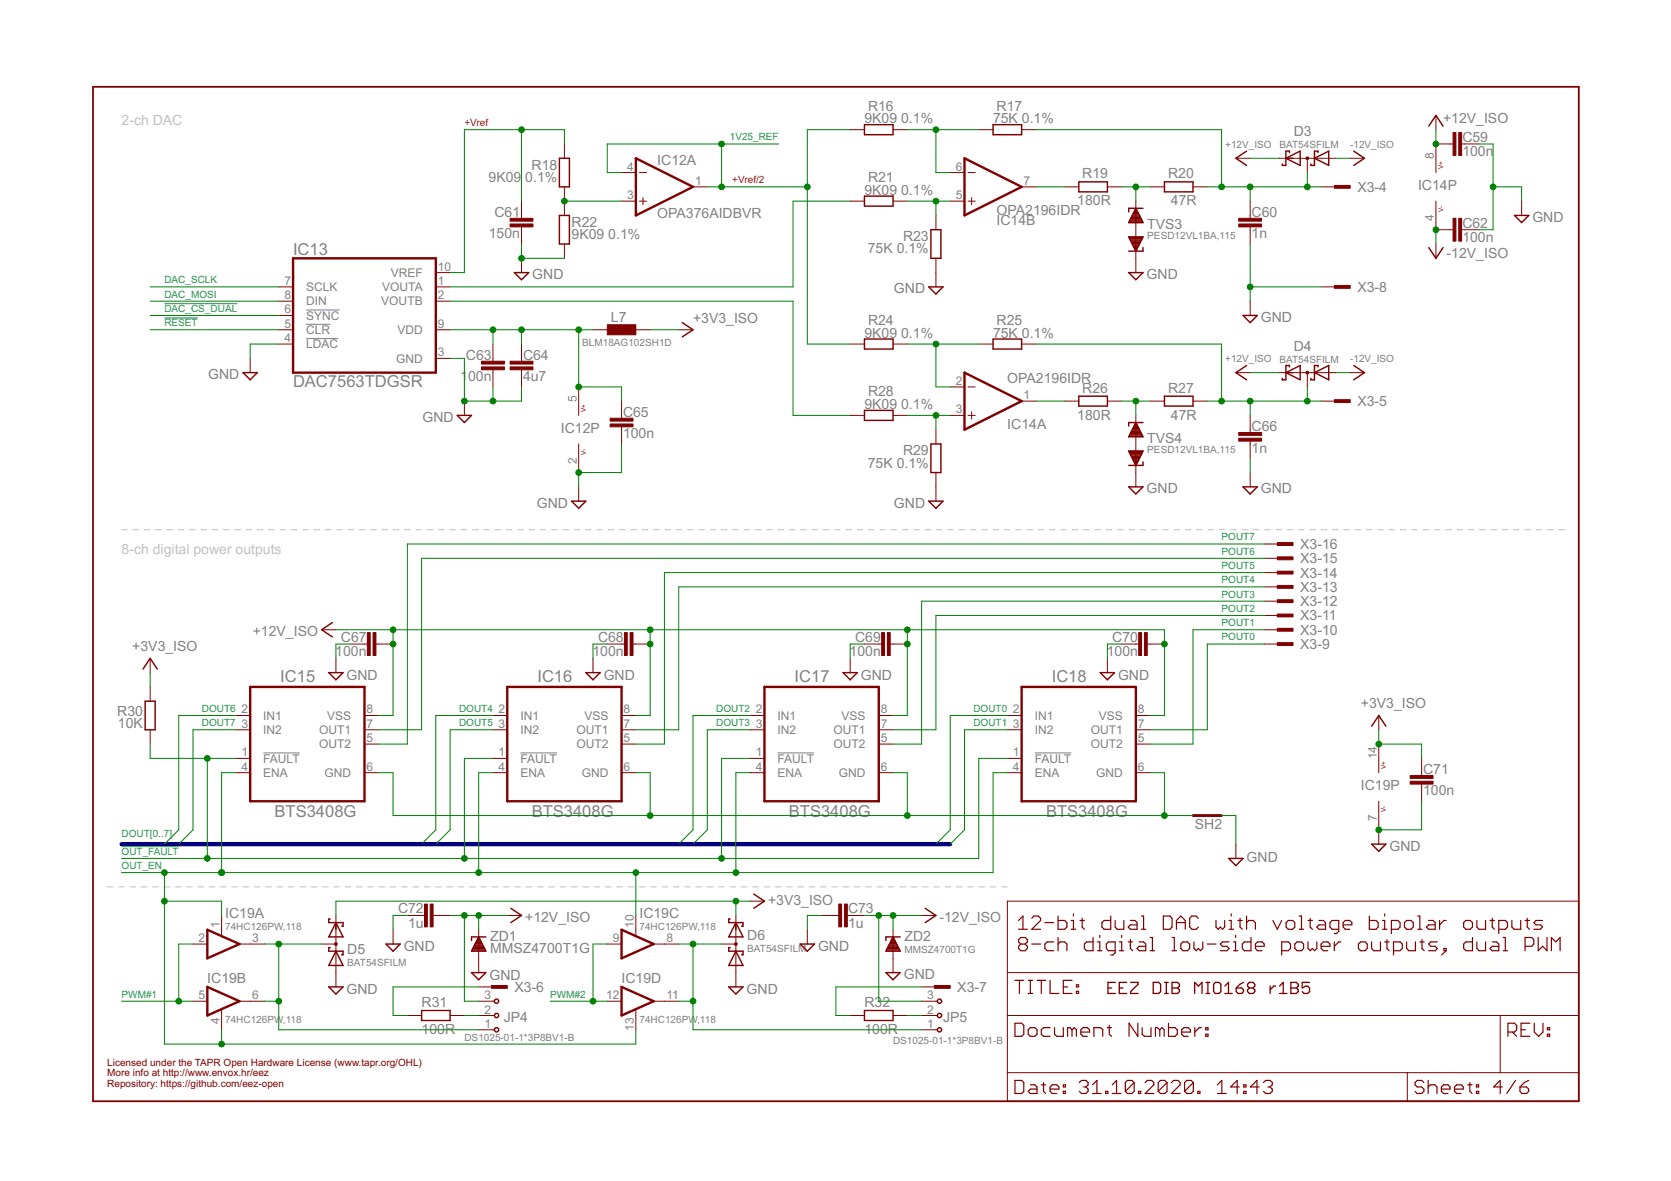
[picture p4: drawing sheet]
<svg xmlns="http://www.w3.org/2000/svg" width="297mm" height="210mm" viewBox="0 0 297 210" stroke-linecap="round" stroke-linejoin="round" font-family="sans-serif">
<g fill="none" stroke="#c0c0c0" stroke-width=".18">
<path d="M21.6 94.1h1M23.6 94.1h1M25.6 94.1h1M27.6 94.1h1.1M29.7 94.1h1M31.7 94.1h1M33.7 94.1h1M35.7 94.1h1M37.7 94.1h1M39.7 94.1h1M41.7 94.1h1M43.7 94.1h1"/>
<path d="M45.7 94.1h1.1M47.8 94.1h1M49.8 94.1h1M51.8 94.1h1M53.8 94.1h1M55.8 94.1h1M57.8 94.1h1M59.8 94.1h1.1M61.8 94.1h1.1M63.9 94.1h1M65.9 94.1h1M67.9 94.1h1"/>
<path d="M69.9 94.1h1M71.9 94.1h1M73.9 94.1h1M75.9 94.1h1M77.9 94.1h1.1M79.9 94.1h1.1M82 94.1h1M84 94.1h1M86 94.1h1M88 94.1h1M90 94.1h1M92 94.1h1"/>
<path d="M94 94.1h1M96 94.1h1M98 94.1h1.1M100.1 94.1h1M102.1 94.1h1M104.1 94.1h1M106.1 94.1h1M108.1 94.1h1M110.1 94.1h1M112.1 94.1h1.1M114.2 94.1h1M116.2 94.1h1"/>
<path d="M118.2 94.1h1M120.2 94.1h1M122.2 94.1h1M124.2 94.1h1M126.2 94.1h1M128.2 94.1h1M130.2 94.1h1.1M132.2 94.1h1.1M134.3 94.1h1M136.3 94.1h1M138.3 94.1h1M140.3 94.1h1"/>
<path d="M142.3 94.1h1M144.3 94.1h1M146.3 94.1h1M148.3 94.1h1.1M150.4 94.1h1M152.4 94.1h1M154.4 94.1h1M156.4 94.1h1M158.4 94.1h1M160.4 94.1h1M162.4 94.1h1M164.4 94.1h1.1"/>
<path d="M166.5 94.1h1M168.5 94.1h1M170.5 94.1h1M172.5 94.1h1M174.5 94.1h1M176.5 94.1h1M178.5 94.1h1M180.5 94.1h1M182.5 94.1h1.1M184.6 94.1h1M186.6 94.1h1M188.6 94.1h1"/>
<path d="M190.6 94.1h1M192.6 94.1h1M194.6 94.1h1M196.6 94.1h1M198.6 94.1h1M200.7 94.1h1M202.7 94.1h1M204.7 94.1h1M206.7 94.1h1M208.7 94.1h1M210.7 94.1h1M212.7 94.1h1"/>
<path d="M214.7 94.1h1.1M216.7 94.1h1.1M218.8 94.1h1M220.8 94.1h1M222.8 94.1h1M224.8 94.1h1M226.8 94.1h1M228.8 94.1h1M230.8 94.1h1M232.8 94.1h1M234.8 94.1h1.1M236.9 94.1h1"/>
<path d="M238.9 94.1h1M240.9 94.1h1M242.9 94.1h1M244.9 94.1h1M246.9 94.1h1M248.9 94.1h1M251 94.1h.9M253 94.1h1M255 94.1h1M257 94.1h1M259 94.1h1M261 94.1h1"/>
<path d="M263 94.1h1M265 94.1h1M267 94.1h1.1M269 94.1h1.1M271.1 94.1h1M273.1 94.1h1M275.1 94.1h1M277.1 94.1h1M19.1 157.6h1M21.1 157.6h1M23.1 157.6h1M25.1 157.6h1"/>
<path d="M27.1 157.6h1M29.1 157.6h1M31.1 157.6h1.1M33.1 157.6h1.1M35.2 157.6h1M37.2 157.6h1M39.2 157.6h1M41.2 157.6h1M43.2 157.6h1M45.2 157.6h1M47.2 157.6h1.1M49.3 157.6h1"/>
<path d="M51.3 157.6h1M53.3 157.6h1M55.3 157.6h1M57.3 157.6h1M59.3 157.6h1M61.3 157.6h1M63.4 157.6h.9M65.4 157.6h1M67.4 157.6h1M69.4 157.6h1M71.4 157.6h1M73.4 157.6h1"/>
<path d="M75.4 157.6h1M77.4 157.6h1M79.4 157.6h1.1M81.4 157.6h1.1M83.5 157.6h1M85.5 157.6h1M87.5 157.6h1M89.5 157.6h1M91.5 157.6h1M93.5 157.6h1.1M95.5 157.6h1.1M97.6 157.6h1"/>
<path d="M99.6 157.6h1M101.6 157.6h1M103.6 157.6h1M105.6 157.6h1M107.6 157.6h1M109.6 157.6h1M111.6 157.6h1M113.6 157.6h1.1M115.7 157.6h1M117.7 157.6h1M119.7 157.6h1M121.7 157.6h1"/>
<path d="M123.7 157.6h1M125.7 157.6h1M127.7 157.6h1.1M129.8 157.6h1M131.8 157.6h1M133.8 157.6h1M135.8 157.6h1M137.8 157.6h1M139.8 157.6h1M141.8 157.6h1M143.8 157.6h1M145.9 157.6h1"/>
<path d="M147.9 157.6h1M149.9 157.6h1M151.9 157.6h1M153.9 157.6h1M155.9 157.6h1M157.9 157.6h1M159.9 157.6h1.1M161.9 157.6h1.1M164 157.6h1M166 157.6h1M168 157.6h1M170 157.6h1"/>
<path d="M172 157.6h1M174 157.6h1M176 157.6h1.1M178.1 157.6h1"/>
</g>
<path d="M54.4 57.6h4.3M54.4 55.1h6M54.4 60.2h5.7M46.8 133.8h6.5M92.5 133.8h6.5M138.2 133.8h6.5M183.9 133.8h6.5" fill="none" stroke="#808080" stroke-width=".18"/>
<g fill="none" stroke="#800000" stroke-width=".21">
<path d="M180.4 174.2h1.6M181.1 163.6l.7-.8v2.4M181.1 165.2h1.5M181.2 174.2v2.4M181.5 167.8l-.4-.4v-.4l.4-.4h.7l.4 .4v.4l-.4 .4M181.5 167.8l-.4 .4v.4l.4 .4h.7l.4-.4v-.4l-.4-.4M181.5 167.8h.7M182.8 174.2h.8M182.8 176.6h.8M183.2 174.2v2.4M183.4 163.2l.4-.4h.8l.4 .4v.4l-1.6 1.6h1.6M183.4 167.8h1.6"/>
<path d="M184.3 174.2h1.6M185.1 174.2v2.4M185.7 164h1.6M186.7 174.2v2.4h1.5M187.3 167.4h-1.2l-.4 .4v.8l.4 .4h1.2M188.1 162.8v2.4h1.2l.4-.4v-.8l-.4-.4h-1.2M188.1 166.6v2.4M188.1 167.8l.4-.4h.8l.4 .4v1.2M189 175.4h.8M190.4 165.2h.8M190.4 163.6h.4v1.6M190.6 174.2h-1.6v2.4h1.6"/>
<path d="M190.8 162.4v.4M191.3 176.2h.4v.4h-.4zM191.3 175h.4v.4h-.4zM192 163.6h.8M192.4 163.2v1.6l.4 .4M194.3 166.6v2.4h-1.2l-.3-.4v-.8l.3-.4h1.2M195.1 169h.8M195.1 167.4h.4v1.6M195.5 166.2v.4M197.4 162.8v2.4h-1.1l-.4-.4v-.8l.4-.4h1.1M198.2 163.6v1.2l.4 .4h1.2v-1.6M198.2 169h-1.2l-.3-.4v-.8l.3-.4h1.2v2l-.4 .3h-.4"/>
<path d="M199 169h.8M199 167.4h.4v1.6M199.4 166.2v.4M200.6 167.4h.7M200.9 163.6h.8l.4 .4v1.2h-1.2l-.3-.4 .3-.4h1.2M200.9 167v1.6l.4 .4M202.5 167.4h.8l.4 .4v1.2h-1.2l-.4-.4 .4-.4h1.2M202.9 165.2h.8M202.9 162.8h.4v2.4M204.4 166.6h.5v2.4M204.4 169h.8M206.8 162.8h1.2l.3 .4v1.6l-.3 .4h-1.2z"/>
<path d="M208.3 166.6h.4v2.4M208.3 169h.8M209.1 164h1.6M209.1 165.2v-1.6l.8-.8 .8 .8v1.6M210.3 167.4h.8l.4 .4v.8l-.4 .4h-.8l-.4-.4v-.8zM212.2 167.4v1.2l.4 .4 .4-.4 .4 .4 .4-.4v-1.2M213 163.2l-.4-.4h-.7l-.4 .4v1.6l.4 .4h.7l.4-.4M214.6 167.8h1.6M216.2 163.6v1.2l.3 .4 .4-.4 .4 .4 .4-.4v-1.2M218.5 165.2h.8M218.5 163.6h.4v1.6M218.5 167.4h-1.2l-.4 .4 .4 .4h.8l.4 .4-.4 .4h-1.2"/>
<path d="M218.9 162.4v.4M219.3 169h.7M219.3 167.4h.3v1.6M219.6 166.2v.4M220 163.6h.8M220.4 163.2v1.6l.4 .4M221.6 164l.4-.4h.8l.4 .4v1.2M221.6 162.8v2.4M222.4 166.6v2.4h-1.2l-.4-.4v-.8l.4-.4h1.2M223.2 168.2h1.5v-.4l-.4-.4h-.8l-.3 .4v.8l.3 .4h.8M226.3 163.6l.8 1.6 .7-1.6M227.8 169h1.2l.4-.4v-.8l-.4-.4h-1.2v2.3"/>
<path d="M228.6 164l.4-.4h.8l.4 .4v.8l-.4 .4h-.8l-.4-.4zM230.2 167.8l.4-.4h.8l.3 .4v.8l-.3 .4h-.8l-.4-.4zM230.9 165.2h.8M230.9 162.8h.5v2.4M232.5 163.6h.8M232.5 167.4v1.2l.4 .4 .4-.4 .4 .4 .4-.4v-1.2M232.9 163.2v1.6l.4 .4M234.5 163.6h.7l.4 .4v1.2h-1.1l-.4-.4 .4-.4h1.1M234.8 168.2h1.6v-.4l-.4-.4h-.8l-.4 .4v.8l.4 .4h.8M237.2 167.4v1.6M238 165.2h-1.2l-.4-.4v-.8l.4-.4h1.2v1.9l-.4 .4h-.4M238.4 167.4h-.4l-.8 .8"/>
<path d="M238.8 164.4h1.5v-.4l-.4-.4h-.8l-.3 .4v.8l.3 .4h.8M241.5 167.8l.4-.4h.8l.3 .4v.8l-.3 .4h-.8l-.4-.4zM243.4 162.8v2.4h1.2l.4-.4v-.8l-.4-.4h-1.2M243.8 167.4v1.2l.4 .4h1.2v-1.6M245.8 165.2h.7M245.8 163.6h.3v1.6M246.1 162.4v.4M246.1 167.4h.8M246.5 167v1.6l.4 .4M247.3 165.2h1.2l.4-.4v-.8l-.4-.4h-1.2v2.3M247.7 169h1.2l.4-.4v-.8l-.4-.4h-1.2v2.3M249.7 164l.3-.4h.8l.4 .4v.8l-.4 .4h-.8l-.3-.4z"/>
<path d="M250 167.4v1.2l.4 .4h1.2v-1.6M252 165.2h.8M252 162.8h.4v2.4M252.4 167.4h.8M252.8 167v1.6l.4 .4M254 163.6h.7l.4 .4v1.2h-1.1l-.4-.4 .4-.4h1.1M255.5 167.4h-1.2l-.3 .4 .3 .4h.8l.4 .4-.4 .4h-1.1M255.9 163.6v1.6M256.7 168.6h.4v.4h-.4zM257.1 163.6h-.4l-.8 .8M257.1 169l-.8 .7M260.2 164l.4-.4h.7l.4 .4v.8l-.4 .4h-.7l-.4-.4z"/>
<path d="M261.7 166.6v2.4h-1.1l-.4-.4v-.8l.4-.4h1.1M262.5 163.6v1.2l.4 .4h1.2v-1.6M262.5 167.4v1.2l.4 .4h1.2v-1.6M264.9 163.6h.7M265.3 163.2v1.6l.3 .4M265.3 167.4h.7l.4 .4v1.2h-1.1l-.4-.4 .4-.4h1.1M266.4 165.2h1.2l.4-.4v-.8l-.4-.4h-1.2v2.3M267.2 166.6h.4v2.4M267.2 169h.8M268.8 163.6v1.2l.4 .4h1.1v-1.6M271.1 163.6h.8M271.1 168.2h1.2l.3-.4v-.8l-.3-.4h-1.2v2.4"/>
<path d="M271.5 163.2v1.6l.4 .4M273.4 166.6v2.4l.8-.8 .8 .8v-2.4M274.2 163.6h-1.2l-.4 .4 .4 .4h.8l.4 .4-.4 .4h-1.2M275.8 169v-2.4l.8 .8 .7-.8v2.4M180.4 181.9h1.2l.4 .3v1.6l-.4 .4h-1.2zM180.4 192h1.2l.4 .4v1.6l-.4 .4h-1.2zM182.8 183l.4-.4h.7l.4 .4v.8l-.4 .4h-.7l-.4-.4zM183.2 192.8h.7l.4 .4v1.2h-1.1l-.4-.4 .4-.4h1.1M185.1 192.8h.8M185.5 192.4v1.6l.4 .4M186.7 193.6h1.5v-.4l-.4-.4h-.8l-.3 .4v.8l.3 .4h.8M186.7 182.6h-1.2l-.4 .4v.8l.4 .4h1.2"/>
<path d="M187.5 182.6v1.2l.3 .4h1.2v-1.6M189 194h.4v.4h-.4zM189 192.8h.4v.4h-.4zM190.6 183l-.4-.4h-.4v1.6M190.6 183l.4-.4 .3 .4v1.2M190.6 183v1.2M191.9 192.4l.4-.4h.7l.4 .4v.4l-.4 .4M192.1 183.4h1.6v-.4l-.4-.4h-.8l-.4 .4v.8l.4 .4h.8M192.6 193.2h.4M193 193.2l.4 .4v.4l-.4 .4h-.7l-.4-.4M194.2 194.4h1.5M194.2 192.8l.8-.8v2.4"/>
<path d="M194.5 184.2v-1.6h1.1l.4 .4v1.2M196.5 194h.4v.4h-.4zM196.8 182.6h.8M197.2 182.2v1.6l.4 .4M197.7 194.4h1.6M197.7 192.8l.8-.8v2.4M201.6 192.4v1.6l-.4 .4h-.8l-.4-.4M201.6 192.4l-.4-.4h-.8l-.4 .4v1.6M201.6 192.4l-1.6 1.6M202.3 181.9v2.3l-1.6-2.3v2.3M202.4 194h.4v.4h-.4zM203 182.6v1.2l.4 .4h1.2v-1.6"/>
<path d="M203.6 192.4l.3-.4h.8l.4 .4v.4l-1.5 1.6h1.5M206.2 183l-.4-.4h-.4v1.6M206.2 183v1.2M206.2 183l.3-.4 .4 .4v1.2M207.5 192.4v1.6l-.4 .4h-.8l-.4-.4M207.5 192.4l-.4-.4h-.8l-.4 .4v1.6M207.5 192.4l-1.6 1.6M207.7 181.9v2.3h1.2l.4-.4v-.8l-.4-.4h-1.2M208.2 192.4l.4-.4h.8l.4 .4v.4l-1.6 1.6h1.6M210.1 183.4h1.5v-.4l-.4-.4h-.8l-.3 .4v.8l.3 .4h.8M212.1 192.4v1.6l-.4 .4h-.7l-.4-.4M212.1 192.4l-.4-.4h-.7l-.4 .4v1.6"/>
<path d="M212.1 192.4l-1.5 1.6M212.4 182.6v1.6M212.9 194h.4v.4h-.4zM213.6 182.6h-.4l-.8 .8M214.3 183.8h.4v.4h-.4zM214.3 182.6h.4v.4h-.4zM216.4 194.4h1.6M216.4 192.8l.8-.8v2.4M220.3 193.2h-1.5l1.1-1.2v2.4M221.1 194h.4v.4h-.4zM221.1 192.8h.4v.4h-.4zM223.8 193.2h-1.5l1.1-1.2v2.4"/>
<path d="M224.6 192.4l.4-.4h.8l.4 .4v.4l-.4 .4M225.4 193.2h.4M225.8 193.2l.4 .4v.4l-.4 .4h-.8l-.4-.4M253.1 192.4l-.4-.4h-.8l-.4 .4v.4l.4 .4h.8l.4 .4v.4l-.4 .4h-.8l-.4-.4M253.9 193.2l.4-.4h.8l.3 .4v1.2M253.9 192v2.4M256.2 193.6h1.6v-.4l-.4-.4h-.8l-.4 .4v.8l.4 .4h.8M258.6 193.6h1.5v-.4l-.4-.4h-.7l-.4 .4v.8l.4 .4h.7M260.9 192.8h.8M261.3 192.4v1.6l.4 .4M262.4 194h.4v.4h-.4zM262.4 192.8h.4v.4h-.4z"/>
<path d="M267.1 193.2h-1.6l1.2-1.2v2.4M268.1 183.4h1.1l.4-.4v-.8l-.4-.3h-1.1v2.3M268.8 183.4l.8 .8M269.4 192l-1.6 2.4M270.2 193.2h1.2l.3 .4v.4l-.3 .4h-.8l-.4-.4zM270.4 183h.8M271.7 192l-.7 .4-.8 .8M271.9 181.9h-1.5v2.3h1.5M272.7 181.9v1.5l.8 .8 .8-.8v-1.5M275.1 183.8h.4v.4h-.4zM275.1 182.6h.4v.4h-.4z"/>
</g>
<path d="M16.5 15.4h264.1v180.3h-264.1z" fill="none" stroke="#800000" stroke-width=".32"/>
<g fill="none" stroke="#800000" stroke-width=".18">
<path d="M92.7 35.8v3M100.3 25.6v2.5M100.3 33.2v5.1M110.5 35.8h2.5M110.5 30.7h2.5M113.7 35.8h1.2M113.7 30.7h1.2M114.3 35.1v1.3M123.2 33.2h2.5M151.1 35.8h2.6M151.1 23.1h2.6M158.7 35.8h2.6"/>
<path d="M158.7 23.1h2.6M166.4 38.3v2.5M168.9 35.8h2.5M168.9 30.7h2.5M172.1 35.8h1.3M172.1 30.7h1.3M172.7 35.1v1.3M174 23.1h2.5M181.6 23.1h2.5M181.6 33.2h2.5M189.2 33.2h2.6M196.8 33.2h2.6"/>
<path d="M201.9 35.8v12.7M204.4 33.2h2.6M212.1 33.2h2.5M219.7 28.1h2.5M222.2 35.8v3M227.3 28.1h10.2M232.4 28.1v2.6M234.9 33.2h2.6M240 28.1h2.5M255.2 20.5v2.6M255.2 35.8v5h3.1M258.3 25.6h-3.1v5.1"/>
<path d="M259.8 25.6h3.1M270.5 35.8v2.5M49.6 58.6h2.5M49.6 53.5h2.5M49.6 51h2.5M49.6 56.1h2.5M77.5 58.6h2.5M77.5 48.5h2.5M77.5 53.5h2.5M77.5 51h2.5M92.7 40.3v3.1M92.7 45.9v2.6"/>
<path d="M100.3 43.4v2.5M105.4 58.6h2.5M113 58.6h2.6M120.6 58.6h2.6M166.4 45.9v5.1M222.2 40.3v3.1M222.2 53.5v2.6M234.9 51h2.6M255.2 43.4v2.5M259.8 40.8h3.1M44.5 63.7v2.5M49.6 61.2h2.5"/>
<path d="M77.5 63.7h2.5M82.5 71.3v2.5M87.6 61.2v3M87.6 65.7v3.1M92.7 61.2v3M92.7 65.7v3.1M102.9 68.8v5M102.9 78.9v5.1M110.5 71.3v3M110.5 75.9v3M151.1 61.2h2.6M151.1 73.8h2.6"/>
<path d="M158.7 61.2h2.6M158.7 73.8h2.6M166.4 76.4v2.5M168.9 73.8h2.5M168.9 68.8h2.5M172.1 73.8h1.3M172.1 68.8h1.3M172.7 73.2v1.3M174 61.2h2.5M181.6 61.2h2.5M181.6 71.3h2.5M189.2 71.3h2.6"/>
<path d="M196.8 71.3h2.6M201.9 73.8v12.7M204.4 71.3h2.6M212.1 71.3h2.5M219.7 66.2h2.5M222.2 73.8v3.1M222.2 78.4v3M227.3 66.2h10.2M232.4 66.2v2.6M234.9 71.3h2.6M240 66.2h2.5M102.9 86.5v2.6"/>
<path d="M166.4 84v5.1M222.2 84v2.5M224.8 99.2h2.5M224.8 96.7h2.5M26.7 117v2.5M57.2 111.9h2.5M59.7 117v2.5M62.3 114.5h3M66.8 114.5h3.1M105.4 117v2.5M107.9 114.5h3.1M112.5 114.5h3.1"/>
<path d="M151.1 117v2.5M153.7 114.5h3M158.2 114.5h3.1M196.8 117v2.5M199.4 114.5h3M203.9 114.5h3.1M224.8 111.9h2.5M224.8 114.5h2.5M224.8 109.4h2.5M224.8 106.8h2.5M224.8 104.3h2.5M224.8 101.8h2.5"/>
<path d="M26.7 122.1v2.5M26.7 129.7v2.5M41.9 127.2h2.6M41.9 134.8h2.6M41.9 129.7h2.6M41.9 137.3h2.6M64.8 127.2h2.5M64.8 129.7h2.5M64.8 137.3h2.5M64.8 132.2h2.5M87.6 127.2h2.6M87.6 134.8h2.6"/>
<path d="M87.6 129.7h2.6M87.6 137.3h2.6M110.5 127.2h2.5M110.5 129.7h2.5M110.5 137.3h2.5M110.5 132.2h2.5M133.3 127.2h2.6M133.3 134.8h2.6M133.3 129.7h2.6M133.3 137.3h2.6M156.2 127.2h2.5M156.2 129.7h2.5"/>
<path d="M156.2 137.3h2.5M156.2 132.2h2.5M179.1 127.2h2.5M179.1 134.8h2.5M179.1 129.7h2.5M179.1 137.3h2.5M201.9 127.2h2.5M201.9 129.7h2.5M201.9 137.3h2.5M201.9 132.2h2.5M245.1 127.2v2.5M245.1 132.2v5.1"/>
<path d="M252.7 134.8v3M252.7 139.4v3M219.7 150v2.6M245.1 142.4v7.6M34.3 167.8h2.6M34.3 177.9h2.6M39.4 162.7v3.8M39.4 179.2v3.8M42.6 167.8h4.4M42.6 177.9h4.4M57.2 167.8h2.5M59.7 162.7v12.7"/>
<path d="M69.9 165.2v2.6M72.4 162.7h3.1M77 162.7h3M85.1 177.9h2.8M85.1 175.4h2.5M85.1 165.2v7.7M90.2 162.7h2.5M107.9 167.8h2.6M107.9 177.9h2.6M113 162.7v3.8M113 179.2v3.8M116.2 167.8h4.4"/>
<path d="M116.2 177.9h4.4M128.3 167.8h2.5M130.8 162.7v12.7M133.3 160.2h2.6M143.5 165.2v2.6M146 162.7h3.1M150.6 162.7h3.1M158.7 165.2v7.7M163.8 177.9h2.8M163.8 175.4h2.6M163.8 162.7h2.6M179.1 160.2h101.5v35.5h-101.5z"/>
<path d="M179.1 172.9h101.5M72.4 180.5h2.6M80 180.5h2.5M85.1 180.5h2.8M85.1 183h2.8M151.1 180.5h2.6M158.7 180.5h2.6M163.8 180.5h2.8M163.8 183h2.8M179.1 180.5h101.5M179.1 190.6h101.5M250.2 190.6v5.1"/>
<path d="M266.7 180.5v10.1"/>
</g>
<g fill="none" stroke="#800000" stroke-width=".23">
<path d="M197 175.6h.6M198.3 174.6h-1.3v2h1.3M199 175.6h.6M200.3 174.6h-1.3v2h1.3M201 174.6h1.3v.3l-1.3 1.3v.4h1.3M205 174.6h1l.3 .3v1.3l-.3 .4h-1zM207 174.6h.7M207 176.6h.7M207.3 174.6v2M208.3 174.6h1l.4 .3v.4l-.4 .3 .4 .3v.3l-.4 .4h-1zM208.3 175.6h1M212.4 176.6v-2l.6 .7 .7-.7v2"/>
<path d="M214.4 174.6h.6M214.4 176.6h.6M214.7 174.6v2M216 174.6h.7l.3 .3v1.3l-.3 .4h-.7l-.3-.4v-1.3zM217.7 176.6h1.3M217.7 175.3l.7-.7v2M219.8 175.6h.9l.3 .3v.3l-.3 .4h-.6l-.3-.4zM221 174.6l-.6 .3-.6 .7M222.1 175.6l-.3-.3v-.4l.3-.3h.6l.4 .3v.4l-.4 .3M222.1 175.6l-.3 .3v.3l.3 .4h.6l.4-.4v-.3l-.4-.3M222.1 175.6h.6M225.8 175.3v1.3"/>
<path d="M226.8 175.3h-.4l-.6 .6M227.5 176.6h1.3M227.5 175.3l.6-.7v2M229.5 174.6h.9l.4 .3v.4l-.4 .3 .4 .3v.3l-.4 .4h-.9zM229.5 175.6h.9M232.8 174.6h-1.3v1l.6-.3h.4l.3 .3v.6l-.3 .4h-.7l-.3-.4"/>
</g>
<g fill="#800000" stroke="#800000" stroke-width=".18">
<path d="M227.1 111.7h2.7v.5h-2.7z"/>
<path d="M90.7 64.2h4v.5h-4z"/>
<path d="M90.7 65.2h4v.5h-4z"/>
<path d="M85.6 65.2h4.1v.5h-4.1z"/>
<path d="M85.6 64.2h4.1v.5h-4.1z"/>
<path d="M220.2 39.8h4.1v.5h-4.1z"/>
<path d="M220.2 38.8h4.1v.5h-4.1z"/>
<path d="M220.2 77.9h4.1v.5h-4.1z"/>
<path d="M220.2 76.9h4.1v.5h-4.1z"/>
<path d="M90.7 38.8h4v.5h-4z"/>
<path d="M90.7 39.8h4v.5h-4z"/>
<path d="M107.9 57.7h5.1v1.8h-5.1z"/>
<path d="M108.5 75.4h4v.5h-4z"/>
<path d="M108.5 74.3h4v.5h-4z"/>
<path d="M259.3 23.6h.5v4h-.5z"/>
<path d="M258.3 23.6h.5v4h-.5z"/>
<path d="M259.3 38.8h.5v4.1h-.5z"/>
<path d="M258.3 38.8h.5v4.1h-.5z"/>
<path d="M203.4 112.4h.5v4.1h-.5z"/>
<path d="M202.4 112.4h.5v4.1h-.5z"/>
<path d="M157.7 112.4h.5v4.1h-.5z"/>
<path d="M156.7 112.4h.5v4.1h-.5z"/>
<path d="M112 112.4h.5v4.1h-.5z"/>
<path d="M111 112.4h.5v4.1h-.5z"/>
<path d="M66.3 112.4h.5v4.1h-.5z"/>
<path d="M65.3 112.4h.5v4.1h-.5z"/>
<path d="M250.7 137.8h4v.5h-4z"/>
<path d="M250.7 138.9h4v.5h-4z"/>
<path d="M227.1 114.2h2.7v.5h-2.7z"/>
<path d="M227.1 109.1h2.7v.5h-2.7z"/>
<path d="M227.1 106.6h2.7v.5h-2.7z"/>
<path d="M227.1 104.1h2.7v.5h-2.7z"/>
<path d="M227.1 101.5h2.7v.5h-2.7z"/>
<path d="M227.1 99h2.7v.5h-2.7z"/>
<path d="M227.1 96.4h2.7v.5h-2.7z"/>
<path d="M237.2 50.7h2.8v.5h-2.8z"/>
<path d="M87.4 175.2h2.8v.5h-2.8z"/>
<path d="M166.1 175.2h2.8v.5h-2.8z"/>
<path d="M237.2 33h2.8v.5h-2.8z"/>
<path d="M237.2 71h2.8v.5h-2.8z"/>
<path d="M75.5 160.7h.5v4h-.5z"/>
<path d="M76.5 160.7h.5v4h-.5z"/>
<path d="M149.1 160.7h.5v4h-.5z"/>
<path d="M150.1 160.7h.5v4h-.5z"/>
</g>
<g fill="none" stroke="#800000" stroke-width=".25">
<path d="M99.4 28.1h1.8v5.1h-1.8zM99.4 38.3h1.8v5.1h-1.8zM153.7 34.9h5v1.7h-5zM153.7 22.2h5v1.7h-5zM176.5 22.2h5.1v1.7h-5.1zM191.8 32.3h5v1.8h-5zM200.8 39.3h2.3M200.9 39.1h2M201 38.9h1.8M201.1 38.7h1.6M201.2 38.4h1.4M201.3 38.2h1.2"/>
<path d="M201.4 38h1M201.5 37.8h.8M201.7 37.5h.5M201.8 37.3h.3M201.9 37.1h.1M201.9 37l1.3 2.6h-2.6zM203.2 37h-2.6v.7M207 32.3h5.1v1.8h-5.1zM221.6 26.9l-1.9 1.2 1.9 1.3M228.6 28.1l2.5-1.2v2.5zM229.2 27.1v-.2h-.6v2.5h-.7v-.3M233.7 28.1l2.5-1.2v2.5z"/>
<path d="M234.3 27.1v-.2h-.6v2.5h-.7v-.3M240.6 26.9l1.9 1.2-1.9 1.3M254 22.4l1.2-1.9 1.3 1.9M269.2 38.3h2.6l-1.3 1.3zM91.4 48.5h2.6l-1.3 1.2zM121.3 57.3l1.9 1.3-1.9 1.3M165.1 51h2.5l-1.2 1.3zM165.5 40.8h1.8v5.1h-1.8zM200.6 42.1h2.6l-1.3 2.5zM200.6 48.5h2.6l-1.3 1.2zM200.7 42.2h2.4M200.8 42.4h2.2"/>
<path d="M200.9 42.7h2M201 42.9h1.8M201.1 43.1h1.6M201.3 43.3h1.3M201.4 43.5h1.1M201.5 43.8h.9M201.6 44h.6M201.7 44.2h.4M201.8 44.4h.2M203.2 44v.6h-2.6M221 56.1h2.5l-1.3 1.2zM254 44l1.2 1.9 1.3-1.9"/>
<path d="M43.2 66.2h2.5l-1.2 1.3zM81.3 73.8h2.5l-1.3 1.3zM153.7 60.3h5v1.7h-5zM153.7 72.9h5v1.8h-5zM165.5 78.9h1.8v5.1h-1.8zM176.5 60.3h5.1v1.7h-5.1zM191.8 70.4h5v1.8h-5zM200.7 77.5h2.4M200.8 77.3h2.2M200.9 77.1h2M201 76.9h1.8M201.1 76.6h1.6"/>
<path d="M201.3 76.4h1.3M201.4 76.2h1.1M201.5 76h.9M201.6 75.8h.6M201.7 75.5h.4M201.8 75.3h.2M201.9 75.1l1.3 2.5h-2.6zM203.2 75.1h-2.6v.6M207 70.4h5.1v1.8h-5.1zM221.6 65l-1.9 1.2 1.9 1.3M228.6 66.2l2.5-1.2v2.5zM229.2 65.2v-.2h-.6v2.5h-.7v-.3"/>
<path d="M233.7 66.2l2.5-1.2v2.5zM234.3 65.2v-.2h-.6v2.5h-.7v-.3M240.6 65l1.9 1.2-1.9 1.3M101.6 89.1h2.5l-1.2 1.2zM165.1 89.1h2.5l-1.2 1.2zM200.6 80.2h2.6l-1.3 2.5zM200.6 86.5h2.6l-1.3 1.3zM200.7 80.2h2.5M200.8 80.4h2.3M200.9 80.6h2.1M201 80.9h1.9M201.1 81.1h1.6"/>
<path d="M201.2 81.3h1.4M201.3 81.5h1.2M201.4 81.7h1M201.5 82h.8M201.7 82.2h.5M201.8 82.4h.3M201.9 82.6h.1M203.2 82.1v.6h-2.6M221 86.5h2.5l-1.3 1.3zM25.4 118.9l1.3-1.9 1.3 1.9M58.4 119.5h2.6l-1.3 1.3zM59.1 110.7l-1.9 1.2 1.9 1.3"/>
<path d="M104.1 119.5h2.6l-1.3 1.3zM149.9 119.5h2.5l-1.3 1.3zM195.6 119.5h2.5l-1.3 1.3zM25.8 124.6h1.8v5.1h-1.8zM243.8 129.1l1.3-1.9 1.3 1.9M134 158.9l1.9 1.3-1.9 1.2M218.4 152.6h2.6l-1.3 1.2zM243.8 150h2.6l-1.3 1.3zM58.4 175.4h2.6l-1.3 1.3zM58.7 168.4h-.3v.7h2.6v.6h-.3M58.7 163.3h-.3v.7h2.6v.6h-.3M59.7 169.1l1.3 2.5h-2.6z"/>
<path d="M59.7 164l1.3 2.5h-2.6zM68.6 167.8h2.5l-1.2 1.3zM75 179.6h5v1.8h-5zM83.8 172.9h2.6l-1.3 1.2zM83.9 168.8h2.4M84.1 168.6h2M84.2 168.4h1.8M84.3 168.2h1.6M84.4 168h1.4M84.5 167.7h1.2M84.6 167.5h1M84.7 167.3h.8"/>
<path d="M84.8 167.1h.6M84.9 166.8h.4M85 166.6h.2M85.1 166.5l1.3 2.6h-2.6zM86.4 166.5h-2.6v.7M90.8 161.4l1.9 1.3-1.9 1.3M129.5 175.4h2.6l-1.3 1.3zM129.8 168.4h-.3v.7h2.6v.6h-.3M129.8 163.3h-.3v.7h2.6v.6h-.3M130.8 169.1l1.3 2.5h-2.6zM130.8 164l1.3 2.5h-2.6zM142.2 167.8h2.6l-1.3 1.3z"/>
<path d="M153.7 179.6h5v1.8h-5zM157.5 172.9h2.5l-1.3 1.2zM157.6 168.8h2.3M157.7 168.6h2.1M157.8 168.4h1.9M157.9 168.2h1.7M158 168h1.5M158.1 167.7h1.2M158.3 167.5h.9M158.4 167.3h.7M158.5 167.1h.5M158.6 166.8h.3"/>
<path d="M158.7 166.6h.1M158.7 166.5l1.3 2.6h-2.5zM160 166.5h-2.5v.7M164.5 161.4l1.9 1.3-1.9 1.3"/>
<circle cx="88.3" cy="177.9" r=".38"/>
<circle cx="167" cy="177.9" r=".38"/>
<circle cx="88.3" cy="180.5" r=".38"/>
<circle cx="88.3" cy="183" r=".38"/>
<circle cx="167" cy="180.5" r=".38"/>
<circle cx="167" cy="183" r=".38"/>
</g>
<g fill="none" stroke="#800000" stroke-width=".42">
<path d="M113 28.1l10.2 5.1-10.2 5.1zM171.4 28.1l10.2 5.1-10.2 5.1zM52.1 45.9h25.4v20.3h-25.4zM171.4 66.2l10.2 5.1-10.2 5.1zM44.5 122.1h20.3v20.3h-20.3zM90.2 122.1h20.3v20.3h-20.3zM135.9 122.1h20.3v20.3h-20.3zM181.6 122.1h20.3v20.3h-20.3zM36.9 165.2l5.7 2.6-5.7 2.5zM36.9 175.4l5.7 2.5-5.7 2.6zM110.5 165.2l5.7 2.6-5.7 2.5zM110.5 175.4l5.7 2.5-5.7 2.6z"/>
<circle cx="232.4" cy="28.1" r=".13"/>
<circle cx="232.4" cy="66.2" r=".13"/>
<circle cx="59.7" cy="167.8" r=".13"/>
<circle cx="130.8" cy="167.8" r=".13"/>
</g>
<path d="M212.1 144.9h5" fill="none" stroke="#800000" stroke-width=".51"/>
<path d="M21.6 150h147.3" fill="none" stroke="#000080" stroke-width=".76"/>
<g fill="none" stroke="#008000" stroke-width=".18">
<path d="M92.7 23.1v12.7M100.3 35.8h10.2M100.3 25.6v-2.5h-17.8v25.4h-2.5M125.7 33.2h17.8M128.3 25.6v7.6M138.4 25.6h-30.5v5.1h2.6M151.1 35.8h-10.1v15.2h-61M151.1 23.1h-7.6v38.1h7.6M161.3 35.8h7.6M161.3 23.1h12.7M166.4 23.1v7.6h2.5M166.4 35.8v2.5"/>
<path d="M184.1 23.1h33v10.1M184.1 33.2h5.1M199.4 33.2h5M201.9 33.2v2.6M214.6 33.2h20.3M222.2 33.2v2.6M222.2 28.1h5.1M232.4 30.7v2.5M237.5 28.1h2.5M255.2 23.1v2.5M262.9 25.6h2.5v15.2h-2.5M265.4 33.2h5.1v2.6"/>
<path d="M26.7 51h22.9M26.7 53.5h22.9M26.7 58.6h22.9M26.7 56.1h22.9M80 53.5h61v20.3h10.1M80 58.6h25.4M87.6 58.6v2.6M92.7 43.4v2.5h7.6M92.7 58.6v2.6M102.9 58.6v10.2h7.6v2.5M115.6 58.6h5M222.2 43.4v10.1"/>
<path d="M222.2 51h12.7M255.2 40.8v2.6M49.6 61.2h-5.1v2.5M80 63.7h2.5v7.6h10.2v-2.5M87.6 68.8v2.5M110.5 78.9v5.1h-7.6v2.5M161.3 73.8h7.6M161.3 61.2h12.7M166.4 61.2v7.6h2.5M166.4 73.8v2.6M184.1 61.2h33v10.1M184.1 71.3h5.1"/>
<path d="M199.4 71.3h5M201.9 71.3v2.5M214.6 71.3h20.3M222.2 71.3v2.5M222.2 66.2h5.1M232.4 68.8v2.5M237.5 66.2h2.5M222.2 81.4v2.6M224.8 99.2h-149.8v30.5h-7.7M224.8 96.7h-152.4v35.5h-5.1M26.7 119.5v2.6M59.7 111.9h147.3v15.3h-2.6"/>
<path d="M62.3 114.5h-2.6v2.5M69.9 111.9v15.3h-2.6M107.9 114.5h-2.5v2.5M115.6 111.9v15.3h-2.6M153.7 114.5h-2.6v2.5M161.3 111.9v15.3h-2.6M199.4 114.5h-2.6v2.5M224.8 109.4h-58.4v20.3h-7.7M224.8 114.5h-10.2v15.2h-10.2M224.8 111.9h-12.7v20.3h-7.7M224.8 104.3h-104.2v25.4h-7.6M224.8 101.8h-106.7v30.4h-5.1"/>
<path d="M224.8 106.8h-61v25.4h-5.1M26.7 132.2v2.6h15.2M36.9 134.8v17.8M41.9 127.2h-10.1v20.3l-2.6 2.5M41.9 129.7h-7.6v17.8l-2.5 2.5M41.9 137.3h-2.5v17.8M67.3 137.3h2.6v7.6h142.2M87.6 134.8h-5.1v17.8M87.6 127.2h-10.1v20.3l-2.5 2.5M87.6 137.3h-2.5v17.8M87.6 129.7h-7.6v17.8l-2.5 2.5M113 137.3h2.6v7.6"/>
<path d="M133.3 127.2h-10.1v20.3l-2.6 2.5M133.3 129.7h-7.6v17.8l-2.5 2.5M133.3 137.3h-2.5v17.8M133.3 134.8h-5v17.8M158.7 137.3h2.6v7.6M179.1 127.2h-10.2v20.3l-2.5 2.5M179.1 129.7h-7.7v17.8l-2.5 2.5M179.1 134.8h-5.1v17.8h-152.4M179.1 137.3h-2.6v17.8h-154.9M204.4 137.3h2.6v7.6M245.1 129.7v2.5h7.6v2.6M29.2 155.1v30.5h83.8v-2.6"/>
<path d="M113 155.1v7.6M217.1 144.9h2.6v5.1M252.7 142.4v5.1h-7.6M21.6 177.9h12.7M29.2 160.2h10.2v2.5M34.3 167.8h-2.5v10.1M47 177.9h2.6M47 167.8h10.2M49.6 167.8v15.2h35.5M72.4 162.7h-2.5v2.5M80 162.7h10.2M82.5 162.7v15.2h2.6"/>
<path d="M85.1 175.4h-15.2v5.1h2.5M85.1 162.7v2.5M97.8 177.9h10.1M107.9 167.8h-2.5v10.1M120.6 177.9h2.6M120.6 167.8h7.7M123.2 167.8v15.2h40.6M130.8 160.2v2.5M133.3 160.2h-73.6v2.5M146 162.7h-2.5v2.5M153.7 162.7h10.1M156.2 162.7v15.2h7.6"/>
<path d="M158.7 162.7v2.5M163.8 175.4h-15.2v5.1h2.5M39.4 183v2.6M82.5 180.5h2.6M161.3 180.5h2.5"/>
</g>
<g fill="#008000" stroke="#008000" stroke-width=".18">
<circle cx="166.4" cy="35.8" r=".51"/>
<circle cx="166.4" cy="23.1" r=".51"/>
<circle cx="166.4" cy="73.8" r=".51"/>
<circle cx="166.4" cy="61.2" r=".51"/>
<circle cx="82.5" cy="71.3" r=".51"/>
<circle cx="87.6" cy="71.3" r=".51"/>
<circle cx="222.2" cy="51" r=".51"/>
<circle cx="92.7" cy="45.9" r=".51"/>
<circle cx="102.9" cy="84" r=".51"/>
<circle cx="265.4" cy="33.2" r=".51"/>
<circle cx="245.1" cy="147.5" r=".51"/>
<circle cx="87.6" cy="58.6" r=".51"/>
<circle cx="92.7" cy="58.6" r=".51"/>
<circle cx="102.9" cy="58.6" r=".51"/>
<circle cx="102.9" cy="68.8" r=".51"/>
<circle cx="201.9" cy="71.3" r=".51"/>
<circle cx="217.1" cy="71.3" r=".51"/>
<circle cx="222.2" cy="71.3" r=".51"/>
<circle cx="232.4" cy="71.3" r=".51"/>
<circle cx="217.1" cy="33.2" r=".51"/>
<circle cx="222.2" cy="33.2" r=".51"/>
<circle cx="232.4" cy="33.2" r=".51"/>
<circle cx="201.9" cy="33.2" r=".51"/>
<circle cx="255.2" cy="25.6" r=".51"/>
<circle cx="161.3" cy="111.9" r=".51"/>
<circle cx="115.6" cy="111.9" r=".51"/>
<circle cx="207" cy="114.5" r=".51"/>
<circle cx="69.9" cy="111.9" r=".51"/>
<circle cx="69.9" cy="114.5" r=".51"/>
<circle cx="115.6" cy="114.5" r=".51"/>
<circle cx="161.3" cy="114.5" r=".51"/>
<circle cx="82.5" cy="162.7" r=".51"/>
<circle cx="85.1" cy="162.7" r=".51"/>
<circle cx="255.2" cy="40.8" r=".51"/>
<circle cx="156.2" cy="162.7" r=".51"/>
<circle cx="158.7" cy="162.7" r=".51"/>
<circle cx="245.1" cy="132.2" r=".51"/>
<circle cx="130.8" cy="160.2" r=".51"/>
<circle cx="92.7" cy="23.1" r=".51"/>
<circle cx="128.3" cy="33.2" r=".51"/>
<circle cx="143.5" cy="33.2" r=".51"/>
<circle cx="128.3" cy="25.6" r=".51"/>
<circle cx="100.3" cy="35.8" r=".51"/>
<circle cx="128.3" cy="152.6" r=".51"/>
<circle cx="82.5" cy="152.6" r=".51"/>
<circle cx="36.9" cy="152.6" r=".51"/>
<circle cx="36.9" cy="134.8" r=".51"/>
<circle cx="130.8" cy="155.1" r=".51"/>
<circle cx="85.1" cy="155.1" r=".51"/>
<circle cx="39.4" cy="155.1" r=".51"/>
<circle cx="39.4" cy="185.6" r=".51"/>
<circle cx="29.2" cy="155.1" r=".51"/>
<circle cx="29.2" cy="160.2" r=".51"/>
<circle cx="113" cy="155.1" r=".51"/>
<circle cx="161.3" cy="144.9" r=".51"/>
<circle cx="115.6" cy="144.9" r=".51"/>
<circle cx="207" cy="144.9" r=".51"/>
<circle cx="31.8" cy="177.9" r=".51"/>
<circle cx="105.4" cy="177.9" r=".51"/>
<circle cx="49.6" cy="167.8" r=".51"/>
<circle cx="49.6" cy="177.9" r=".51"/>
<circle cx="123.2" cy="167.8" r=".51"/>
<circle cx="123.2" cy="177.9" r=".51"/>
</g>
<path d="M29.2 54h13M29.2 56.5h6M21.6 150.5h10.1" fill="none" stroke="#008080" stroke-width=".18"/>
<g font-size="2.9" fill="#808080">
<text x="52.1" y="45.3">IC13</text>
<text x="52.1" y="68.8">DAC7563TDGSR</text>
<text x="49.8" y="121.2">IC15</text>
<text x="95.5" y="121.2">IC16</text>
<text x="141.2" y="121.2">IC17</text>
<text x="187" y="121.2">IC18</text>
<text x="48.8" y="145.3">BTS3408G</text>
<text x="94.5" y="145.3">BTS3408G</text>
<text x="140.2" y="145.3">BTS3408G</text>
<text x="185.9" y="145.3">BTS3408G</text>
</g>
<g font-size="2.5" fill="#c0c0c0">
<text x="21.6" y="22.3">2-ch DAC</text>
<text x="21.6" y="98.5">8-ch digital power outputs</text>
</g>
<g font-size="2.5" fill="#808080">
<text x="153.7" y="21.9">9K09</text>
<text x="154.3" y="19.6">R16</text>
<text x="160.2" y="21.9">0.1%</text>
<text x="176.5" y="21.9">75K 0.1%</text>
<text x="177.2" y="19.6">R17</text>
<text x="256.5" y="21.8">+12V_ISO</text>
<text x="116.8" y="29.3">IC12A</text>
<text x="230" y="24.2">D3</text>
<text x="259.9" y="27.7">100n</text>
<text x="259.9" y="25.2">C59</text>
<text x="86.9" y="32.3">9K09</text>
<text x="93.4" y="32.3">0.1%</text>
<text x="94.5" y="30.1">R18</text>
<text x="153.7" y="34.6">9K09</text>
<text x="154.3" y="32.3">R21</text>
<text x="160.2" y="34.6">0.1%</text>
<text x="192.4" y="31.7">R19</text>
<text x="207.6" y="31.7">R20</text>
<text x="241.3" y="34.1">X3-4</text>
<text x="252.1" y="33.8">IC14P</text>
<text x="87.9" y="38.5">C61</text>
<text x="101.6" y="40.3">R22</text>
<text x="116.8" y="38.8">OPA376AIDBVR</text>
<text x="177.2" y="38.2">OPA2196IDR</text>
<text x="177.2" y="40.1">IC14B</text>
<text x="191.5" y="36.5">180R</text>
<text x="204" y="40.7">TVS3</text>
<text x="208.1" y="36.5">47R</text>
<text x="222.5" y="38.5">C60</text>
<text x="259.9" y="40.4">C62</text>
<text x="272.4" y="39.4">GND</text>
<text x="86.9" y="42.4">150n</text>
<text x="101.6" y="42.5">9K09</text>
<text x="108.1" y="42.5">0.1%</text>
<text x="154.3" y="45">75K 0.1%</text>
<text x="160.5" y="42.8">R23</text>
<text x="222.5" y="42.4">1n</text>
<text x="257.2" y="45.9">-12V_ISO</text>
<text x="259.9" y="43">100n</text>
<text x="94.6" y="49.6">GND</text>
<text x="158.9" y="52.1">GND</text>
<text x="203.8" y="49.6">GND</text>
<text x="241.3" y="51.9">X3-8</text>
<text x="108.6" y="57.2">L7</text>
<text x="123.2" y="57.3">+3V3_ISO</text>
<text x="153.7" y="60">9K09</text>
<text x="154.3" y="57.7">R24</text>
<text x="160.2" y="60">0.1%</text>
<text x="176.5" y="60">75K 0.1%</text>
<text x="177.2" y="57.7">R25</text>
<text x="224.1" y="57.2">GND</text>
<text x="82.8" y="63.9">C63</text>
<text x="93" y="63.9">C64</text>
<text x="230" y="62.3">D4</text>
<text x="37" y="67.4">GND</text>
<text x="81.8" y="67.7">1</text>
<text x="83.2" y="67.7">00n</text>
<text x="93" y="67.7">4u7</text>
<text x="154.3" y="70.4">R28</text>
<text x="179.1" y="68">OPA2196IDR</text>
<text x="192.4" y="69.8">R26</text>
<text x="207.6" y="69.8">R27</text>
<text x="75.1" y="75">GND</text>
<text x="99.7" y="77">IC12P</text>
<text x="110.7" y="77.9">100n</text>
<text x="110.7" y="74.1">C65</text>
<text x="153.7" y="72.7">9K09</text>
<text x="160.2" y="72.7">0.1%</text>
<text x="179.1" y="76.3">IC14A</text>
<text x="191.5" y="74.6">180R</text>
<text x="208.1" y="74.6">47R</text>
<text x="222.5" y="76.6">C66</text>
<text x="241.3" y="72.2">X3-5</text>
<text x="154.3" y="83.1">75K 0.1%</text>
<text x="160.5" y="80.9">R29</text>
<text x="204" y="78.8">TVS4</text>
<text x="222.5" y="80.4">1n</text>
<text x="203.8" y="87.7">GND</text>
<text x="224.1" y="87.7">GND</text>
<text x="95.4" y="90.2">GND</text>
<text x="158.9" y="90.2">GND</text>
<text x="231.1" y="100.1">X3-15</text>
<text x="231.1" y="97.6">X3-16</text>
<text x="231.1" y="107.7">X3-12</text>
<text x="231.1" y="105.2">X3-13</text>
<text x="231.1" y="102.7">X3-14</text>
<text x="44.9" y="113.1">+12V_ISO</text>
<text x="231.1" y="112.8">X3-10</text>
<text x="231.1" y="110.3">X3-11</text>
<text x="23.5" y="115.7">+3V3_ISO</text>
<text x="59.6" y="116.6">100n</text>
<text x="60.6" y="114.1">C67</text>
<text x="105.3" y="116.6">100n</text>
<text x="106.3" y="114.1">C68</text>
<text x="151" y="116.6">100n</text>
<text x="152" y="114.1">C69</text>
<text x="196.7" y="116.6">100n</text>
<text x="197.7" y="114.1">C70</text>
<text x="231.1" y="115.4">X3-9</text>
<text x="61.6" y="120.8">GND</text>
<text x="107.3" y="120.8">GND</text>
<text x="153" y="120.8">GND</text>
<text x="198.7" y="120.8">GND</text>
<text x="241.9" y="125.9">+3V3_ISO</text>
<text x="20.8" y="127.3">R30</text>
<text x="21" y="129.5">10K</text>
<text x="253" y="137.6">C71</text>
<text x="241.9" y="140.5">IC19P</text>
<text x="253" y="141.4">100n</text>
<text x="212.4" y="147.4">SH2</text>
<text x="221.6" y="153.2">GND</text>
<text x="247" y="151.3">GND</text>
<text x="136.5" y="160.8">+3V3_ISO</text>
<text x="40" y="163.2">IC19A</text>
<text x="70.7" y="162.3">C72</text>
<text x="72.5" y="164.9">1u</text>
<text x="87.1" y="167.2">ZD1</text>
<text x="93.4" y="163.9">+12V_ISO</text>
<text x="113.7" y="163.2">IC19C</text>
<text x="132.8" y="167.1">D6</text>
<text x="150.7" y="164.9">1u</text>
<text x="150.7" y="162.3">C73</text>
<text x="160.8" y="167.2">ZD2</text>
<text x="167" y="163.9">-12V_ISO</text>
<text x="61.7" y="169.6">D5</text>
<text x="71.8" y="169.1">GND</text>
<text x="87.1" y="169.3">MMSZ4700T1G</text>
<text x="145.4" y="168.9">GND</text>
<text x="36.8" y="174.8">IC19B</text>
<text x="61.6" y="176.7">GND</text>
<text x="74.9" y="179">R31</text>
<text x="87" y="174.1">GND</text>
<text x="91.4" y="176.3">X3-6</text>
<text x="110.5" y="174.8">IC19D</text>
<text x="132.7" y="176.7">GND</text>
<text x="153.7" y="179">R32</text>
<text x="160.7" y="174">GND</text>
<text x="170.2" y="176.3">X3-7</text>
<text x="74.9" y="183.8">100R</text>
<text x="89.5" y="181.6">JP4</text>
<text x="153.7" y="183.8">100R</text>
<text x="167.6" y="181.6">JP5</text>
</g>
<g font-size="2.1" fill="#808080">
<text x="254.9" y="28.3" transform="rotate(-90 254.9 28.3)">8</text>
<text x="111.5" y="30.3">4</text>
<text x="111.5" y="35.4">3</text>
<text x="123.5" y="32.9">1</text>
<text x="169.9" y="30.3">6</text>
<text x="169.9" y="35.4">5</text>
<text x="182" y="32.9">7</text>
<text x="254.9" y="39.3" transform="rotate(-90 254.9 39.3)">4</text>
<text x="50.5" y="50.6">7</text>
<text x="50.5" y="53.2">8</text>
<text x="54.4" y="51.7">SCLK</text>
<text x="67.9" y="51.7">VOUTA</text>
<text x="69.5" y="49.2">VREF</text>
<text x="77.8" y="48.1">10</text>
<text x="77.8" y="53.2">2</text>
<text x="77.8" y="50.6">1</text>
<text x="50.5" y="58.2">5</text>
<text x="50.5" y="55.7">6</text>
<text x="54.4" y="54.3">DIN</text>
<text x="54.4" y="59.4">CLR</text>
<text x="54.4" y="56.8">SYNC</text>
<text x="67.8" y="54.3">VOUTB</text>
<text x="70.6" y="59.4">VDD</text>
<text x="77.8" y="58.2">9</text>
<text x="50.5" y="60.8">4</text>
<text x="54.4" y="61.9">LDAC</text>
<text x="70.4" y="64.4">GND</text>
<text x="77.8" y="63.3">3</text>
<text x="102.5" y="71.5" transform="rotate(-90 102.5 71.5)">5</text>
<text x="169.9" y="68.4">2</text>
<text x="182" y="70.9">1</text>
<text x="169.9" y="73.5">3</text>
<text x="102.5" y="82.4" transform="rotate(-90 102.5 82.4)">2</text>
<text x="42.9" y="126.8">2</text>
<text x="42.9" y="129.3">3</text>
<text x="46.8" y="127.9">IN1</text>
<text x="46.8" y="130.5">IN2</text>
<text x="56.8" y="130.5">OUT1</text>
<text x="58.2" y="127.9">VSS</text>
<text x="65.1" y="126.8">8</text>
<text x="65.1" y="129.3">7</text>
<text x="65.1" y="131.9">5</text>
<text x="88.6" y="126.8">2</text>
<text x="88.6" y="129.3">3</text>
<text x="92.5" y="127.9">IN1</text>
<text x="92.5" y="130.5">IN2</text>
<text x="102.5" y="130.5">OUT1</text>
<text x="103.9" y="127.9">VSS</text>
<text x="110.9" y="126.8">8</text>
<text x="110.9" y="129.3">7</text>
<text x="110.9" y="131.9">5</text>
<text x="134.3" y="126.8">2</text>
<text x="134.3" y="129.3">3</text>
<text x="138.2" y="127.9">IN1</text>
<text x="138.2" y="130.5">IN2</text>
<text x="148.2" y="130.5">OUT1</text>
<text x="149.6" y="127.9">VSS</text>
<text x="156.6" y="126.8">8</text>
<text x="156.6" y="129.3">7</text>
<text x="156.6" y="131.9">5</text>
<text x="180.1" y="126.8">2</text>
<text x="180.1" y="129.3">3</text>
<text x="183.9" y="127.9">IN1</text>
<text x="183.9" y="130.5">IN2</text>
<text x="193.9" y="130.5">OUT1</text>
<text x="195.3" y="127.9">VSS</text>
<text x="202.3" y="126.8">8</text>
<text x="202.3" y="129.3">7</text>
<text x="202.3" y="131.9">5</text>
<text x="42.9" y="134.4">1</text>
<text x="42.9" y="137">4</text>
<text x="46.8" y="135.5">FAULT</text>
<text x="56.8" y="133">OUT2</text>
<text x="65.1" y="137">6</text>
<text x="88.6" y="134.4">1</text>
<text x="88.6" y="137">4</text>
<text x="92.5" y="135.5">FAULT</text>
<text x="102.5" y="133">OUT2</text>
<text x="110.9" y="137">6</text>
<text x="134.3" y="134.4">1</text>
<text x="134.3" y="137">4</text>
<text x="138.2" y="135.5">FAULT</text>
<text x="148.2" y="133">OUT2</text>
<text x="156.6" y="137">6</text>
<text x="180.1" y="134.4">1</text>
<text x="180.1" y="137">4</text>
<text x="183.9" y="135.5">FAULT</text>
<text x="193.9" y="133">OUT2</text>
<text x="202.3" y="137">6</text>
<text x="244.7" y="135" transform="rotate(-90 244.7 135)">14</text>
<text x="46.8" y="138.1">ENA</text>
<text x="57.7" y="138.1">GND</text>
<text x="92.5" y="138.1">ENA</text>
<text x="103.4" y="138.1">GND</text>
<text x="138.2" y="138.1">ENA</text>
<text x="149.1" y="138.1">GND</text>
<text x="183.9" y="138.1">ENA</text>
<text x="194.8" y="138.1">GND</text>
<text x="244.7" y="145.9" transform="rotate(-90 244.7 145.9)">7</text>
<text x="35.3" y="167.4">2</text>
<text x="39" y="164.9" transform="rotate(-90 39 164.9)">1</text>
<text x="44.8" y="167.4">3</text>
<text x="109" y="167.4">9</text>
<text x="112.7" y="164.9" transform="rotate(-90 112.7 164.9)">10</text>
<text x="118.5" y="167.4">8</text>
<text x="35.3" y="177.6">5</text>
<text x="44.8" y="177.6">6</text>
<text x="86.1" y="177.6">3</text>
<text x="107.8" y="177.6">12</text>
<text x="118.5" y="177.6">11</text>
<text x="164.8" y="177.6">3</text>
<text x="39" y="182" transform="rotate(-90 39 182)">4</text>
<text x="86.1" y="182.7">1</text>
<text x="86.1" y="180.1">2</text>
<text x="112.7" y="183.2" transform="rotate(-90 112.7 183.2)">13</text>
<text x="164.8" y="182.7">1</text>
<text x="164.8" y="180.1">2</text>
</g>
<g font-size="1.8" fill="#f00">
<text x="82.6" y="22.4">+Vref</text>
<text x="130.2" y="32.6">+Vref/2</text>
</g>
<g font-size="1.8" fill="#008080">
<text x="129.7" y="25">1V25_REF</text>
<text x="29.2" y="50.4">DAC_SCLK</text>
<text x="29.2" y="52.9">DAC_MOSI</text>
<text x="29.2" y="55.4">DAC_CS_DUAL</text>
<text x="29.2" y="58">RESET</text>
<text x="217.2" y="96.1">POUT7</text>
<text x="217.2" y="98.6">POUT6</text>
<text x="217.2" y="101.1">POUT5</text>
<text x="217.2" y="103.7">POUT4</text>
<text x="217.2" y="106.2">POUT3</text>
<text x="217.2" y="108.8">POUT2</text>
<text x="217.2" y="111.3">POUT1</text>
<text x="217.2" y="113.8">POUT0</text>
<text x="35.9" y="129.1">DOUT7</text>
<text x="35.9" y="126.5">DOUT6</text>
<text x="81.6" y="129.1">DOUT5</text>
<text x="81.6" y="126.5">DOUT4</text>
<text x="127.3" y="129.1">DOUT3</text>
<text x="127.3" y="126.5">DOUT2</text>
<text x="173" y="129.1">DOUT1</text>
<text x="173" y="126.5">DOUT0</text>
<text x="21.6" y="148.8">DOUT[0..7]</text>
<text x="21.6" y="151.9">OUT_FAULT</text>
<text x="21.6" y="154.5">OUT_EN</text>
<text x="21.6" y="177.3">PWM#1</text>
<text x="97.8" y="177.3">PWM#2</text>
</g>
<g font-size="1.8" fill="#808080">
<text x="217.8" y="26.2">+12V_ISO</text>
<text x="227.4" y="26.4">BAT54SFILM</text>
<text x="240" y="26.2">-12V_ISO</text>
<text x="204" y="42.5">PESD12VL1BA,115</text>
<text x="103.5" y="61.5">BLM18AG102SH1D</text>
<text x="217.8" y="64.3">+12V_ISO</text>
<text x="227.4" y="64.5">BAT54SFILM</text>
<text x="240" y="64.3">-12V_ISO</text>
<text x="204" y="80.6">PESD12VL1BA,115</text>
<text x="40" y="165.3">74HC126PW,118</text>
<text x="113.7" y="165.3">74HC126PW,118</text>
<text x="61.7" y="171.8">BAT54SFILM</text>
<text x="132.8" y="169.2">BAT54SFILM</text>
<text x="160.8" y="169.3">MMSZ4700T1G</text>
<text x="40" y="181.8">74HC126PW,118</text>
<text x="82.6" y="184.9">DS1025-01-1*3P8BV1-B</text>
<text x="113.7" y="181.8">74HC126PW,118</text>
<text x="158.7" y="185.6">DS1025-01-1*3P8BV1-B</text>
</g>
<g font-size="1.8" fill="#800000">
<text x="19.1" y="189.4">Licensed under the TAPR Open Hardware License (www.tapr.org/OHL)</text>
<text x="19.1" y="191.3">More info at http://www.envox.hr/eez</text>
<text x="19.1" y="193.2">Repository: https://github.com/eez-open</text>
</g>
<g font-size="1.1" fill="#800000">
<text x="256.5" y="30" transform="rotate(-90 256.5 30)">V+</text>
<text x="256.5" y="37.7" transform="rotate(-90 256.5 37.7)">V-</text>
<text x="104.1" y="73.2" transform="rotate(-90 104.1 73.2)">V+</text>
<text x="104.1" y="80.8" transform="rotate(-90 104.1 80.8)">V-</text>
<text x="246.4" y="136.7" transform="rotate(-90 246.4 136.7)">V+</text>
<text x="246.4" y="144.3" transform="rotate(-90 246.4 144.3)">V-</text>
</g>
</svg>
